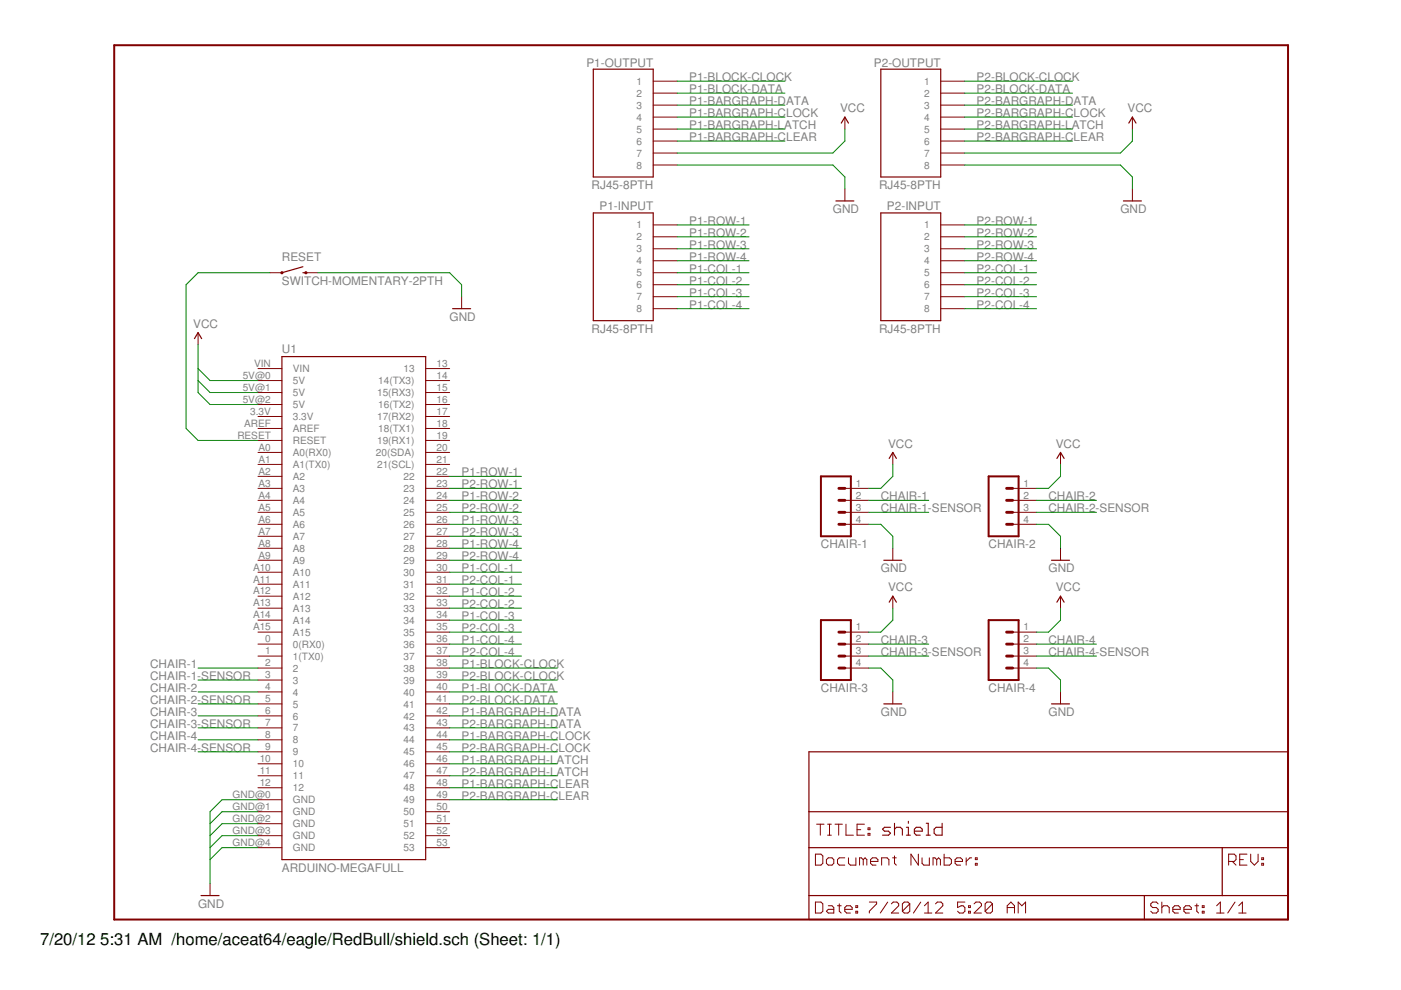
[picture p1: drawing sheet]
<svg xmlns="http://www.w3.org/2000/svg" width="297mm" height="210mm" viewBox="0 0 297 210" stroke-linecap="round" stroke-linejoin="round" font-family="sans-serif">
<g fill="#800000" stroke="#800000" stroke-width=".42">
<path d="M24.2 9.6h248.9z"/>
<path d="M273.1 9.6v185.4z"/>
<path d="M24.2 9.6v185.4z"/>
<path d="M24.2 195h248.9z"/>
<path d="M174.1 101h6.3z"/>
<path d="M174.1 101v12.7z"/>
<path d="M180.4 101v12.7z"/>
<path d="M174.1 113.7h6.3z"/>
<path d="M209.6 101h6.4z"/>
<path d="M209.6 101v12.7z"/>
<path d="M216 101v12.7z"/>
<path d="M209.6 113.7h6.4z"/>
<path d="M174.1 131.5h6.3z"/>
<path d="M174.1 131.5v12.7z"/>
<path d="M180.4 131.5v12.7z"/>
<path d="M174.1 144.2h6.3z"/>
<path d="M209.6 131.5h6.4z"/>
<path d="M209.6 131.5v12.7z"/>
<path d="M216 131.5v12.7z"/>
<path d="M209.6 144.2h6.4z"/>
</g>
<g fill="#800000" stroke="#800000" stroke-width=".25">
<path d="M171.5 195h71.1z"/>
<path d="M259.1 179.7h14z"/>
<path d="M171.5 189.9v5.1z"/>
<path d="M171.5 189.9h71.1z"/>
<path d="M171.5 179.7v10.2z"/>
<path d="M273.1 179.7v10.2z"/>
<path d="M242.6 189.9v5.1z"/>
<path d="M242.6 189.9h16.5z"/>
<path d="M242.6 195h30.5z"/>
<path d="M259.1 179.7v10.2z"/>
<path d="M171.5 179.7h87.6z"/>
<path d="M259.1 189.9h14z"/>
<path d="M273.1 189.9v5.1z"/>
<path d="M171.5 172.1v7.6z"/>
<path d="M171.5 159.4h101.6z"/>
<path d="M273.1 159.4v12.7z"/>
<path d="M171.5 172.1h101.6z"/>
<path d="M171.5 159.4v12.7z"/>
<path d="M273.1 172.1v7.6z"/>
<path d="M59.8 182.3h30.5z"/>
<path d="M90.3 75.6v106.7z"/>
<path d="M59.8 75.6h30.5z"/>
<path d="M59.8 75.6v106.7z"/>
<path d="M42.6 189.9h3.8z"/>
<path d="M42 70.5l.8 1.3z"/>
<path d="M42 70.5l-.8 1.3z"/>
<path d="M125.8 37.5h12.7z"/>
<path d="M125.8 14.7v22.8z"/>
<path d="M125.8 14.7h12.7z"/>
<path d="M138.5 14.7v22.8z"/>
<path d="M125.8 68h12.7z"/>
<path d="M125.8 45.1v22.9z"/>
<path d="M125.8 45.1h12.7z"/>
<path d="M138.5 45.1v22.9z"/>
<path d="M179.1 24.8l.8 1.3z"/>
<path d="M179.1 24.8l-.7 1.3z"/>
<path d="M177.2 42.6h3.8z"/>
<path d="M186.8 37.5h12.7z"/>
<path d="M186.8 14.7v22.8z"/>
<path d="M186.8 14.7h12.7z"/>
<path d="M199.5 14.7v22.8z"/>
<path d="M186.8 68h12.7z"/>
<path d="M186.8 45.1v22.9z"/>
<path d="M186.8 45.1h12.7z"/>
<path d="M199.5 45.1v22.9z"/>
<path d="M240.1 24.8l.8 1.3z"/>
<path d="M240.1 24.8l-.8 1.3z"/>
<path d="M238.2 42.6h3.8z"/>
<path d="M187.4 118.8h3.8z"/>
<path d="M189.3 95.9l.8 1.3z"/>
<path d="M189.3 95.9l-.8 1.3z"/>
<path d="M222.9 118.8h3.9z"/>
<path d="M224.8 95.9l.8 1.3z"/>
<path d="M224.8 95.9l-.7 1.3z"/>
<path d="M187.4 149.2h3.8z"/>
<path d="M189.3 126.4l.8 1.3z"/>
<path d="M189.3 126.4l-.8 1.3z"/>
<path d="M222.9 149.2h3.9z"/>
<path d="M224.8 126.4l.8 1.3z"/>
<path d="M224.8 126.4l-.7 1.3z"/>
<path d="M64.2 57.8h.7z"/>
<path d="M59.8 57.8l4.4-1.2z"/>
<path d="M96 65.4h3.8z"/>
</g>
<g fill="#800000" stroke="#800000" stroke-width=".21">
<path d="M172.9 191.3v2.3z"/>
<path d="M172.9 193.6h1.2z"/>
<path d="M174.1 193.6l.4-.4z"/>
<path d="M174.5 191.6v1.6z"/>
<path d="M174.1 191.3l.4 .3z"/>
<path d="M172.9 191.3h1.2z"/>
<path d="M175.6 192h.8z"/>
<path d="M176.4 192l.4 .4z"/>
<path d="M176.8 192.4v1.2z"/>
<path d="M175.6 193.6h1.2z"/>
<path d="M175.2 193.2l.4 .4z"/>
<path d="M175.2 193.2l.4-.4z"/>
<path d="M175.6 192.8h1.2z"/>
<path d="M177.9 191.6v1.6z"/>
<path d="M177.9 193.2l.4 .4z"/>
<path d="M177.6 192h.7z"/>
<path d="M179.5 193.6h.8z"/>
<path d="M179.1 193.2l.4 .4z"/>
<path d="M179.1 192.4v.8z"/>
<path d="M179.1 192.4l.4-.4z"/>
<path d="M179.5 192h.8z"/>
<path d="M180.3 192l.4 .4z"/>
<path d="M180.7 192.4v.4z"/>
<path d="M179.1 192.8h1.6z"/>
<path d="M181.5 192h.3z"/>
<path d="M181.8 192v.4z"/>
<path d="M181.5 192.4h.3z"/>
<path d="M181.5 192v.4z"/>
<path d="M181.5 193.2h.3z"/>
<path d="M181.8 193.2v.4z"/>
<path d="M181.5 193.6h.3z"/>
<path d="M181.5 193.2v.4z"/>
<path d="M184.3 191.3h1.6z"/>
<path d="M185.9 191.3v.3z"/>
<path d="M185.9 191.6l-1.6 1.6z"/>
<path d="M184.3 193.2v.4z"/>
<path d="M188.2 191.3l-1.6 2.3z"/>
<path d="M189 193.6h1.5z"/>
<path d="M189 193.6l1.5-1.6z"/>
<path d="M190.5 191.6v.4z"/>
<path d="M190.2 191.3l.3 .3z"/>
<path d="M189.4 191.3h.8z"/>
<path d="M189.4 191.3l-.4 .3z"/>
<path d="M191.3 191.6v1.6z"/>
<path d="M191.3 191.6l.4-.3z"/>
<path d="M191.7 191.3h.8z"/>
<path d="M192.5 191.3l.4 .3z"/>
<path d="M192.9 191.6v1.6z"/>
<path d="M192.5 193.6l.4-.4z"/>
<path d="M191.7 193.6h.8z"/>
<path d="M191.3 193.2l.4 .4z"/>
<path d="M191.3 193.2l1.6-1.6z"/>
<path d="M195.2 191.3l-1.5 2.3z"/>
<path d="M196 192l.8-.7z"/>
<path d="M196.8 191.3v2.3z"/>
<path d="M196 193.6h1.6z"/>
<path d="M198.3 193.6h1.6z"/>
<path d="M198.3 193.6l1.6-1.6z"/>
<path d="M199.9 191.6v.4z"/>
<path d="M199.5 191.3l.4 .3z"/>
<path d="M198.7 191.3h.8z"/>
<path d="M198.7 191.3l-.4 .3z"/>
<path d="M203 191.3h1.6z"/>
<path d="M203 191.3v1.1z"/>
<path d="M203 192.4l.8-.4z"/>
<path d="M203.8 192h.4z"/>
<path d="M204.2 192l.4 .4z"/>
<path d="M204.6 192.4v.8z"/>
<path d="M204.6 193.2l-.4 .4z"/>
<path d="M203.4 193.6h.8z"/>
<path d="M203 193.2l.4 .4z"/>
<path d="M205.4 192h.3z"/>
<path d="M205.7 192v.4z"/>
<path d="M205.4 192.4h.3z"/>
<path d="M205.4 192v.4z"/>
<path d="M205.4 193.2h.3z"/>
<path d="M205.7 193.2v.4z"/>
<path d="M205.4 193.6h.3z"/>
<path d="M205.4 193.2v.4z"/>
<path d="M206.5 193.6h1.6z"/>
<path d="M206.5 193.6l1.6-1.6z"/>
<path d="M208.1 191.6v.4z"/>
<path d="M207.7 191.3l.4 .3z"/>
<path d="M206.9 191.3h.8z"/>
<path d="M206.5 191.6l.4-.3z"/>
<path d="M208.9 191.6v1.6z"/>
<path d="M208.9 191.6l.4-.3z"/>
<path d="M209.3 191.3h.7z"/>
<path d="M210 191.3l.4 .3z"/>
<path d="M210.4 191.6v1.6z"/>
<path d="M210.4 193.2l-.4 .4z"/>
<path d="M209.3 193.6h.7z"/>
<path d="M208.9 193.2l.4 .4z"/>
<path d="M210.4 191.6l-1.5 1.6z"/>
<path d="M213.5 192v1.6z"/>
<path d="M213.5 192l.8-.7z"/>
<path d="M214.3 191.3l.8 .7z"/>
<path d="M215.1 192v1.6z"/>
<path d="M213.5 192.4h1.6z"/>
<path d="M215.9 191.3v2.3z"/>
<path d="M215.9 191.3l.8 .7z"/>
<path d="M216.7 192l.7-.7z"/>
<path d="M217.4 191.3v2.3z"/>
<path d="M245.2 191.3l.4 .3z"/>
<path d="M244.4 191.3h.8z"/>
<path d="M244 191.6l.4-.3z"/>
<path d="M244 191.6v.4z"/>
<path d="M244 192l.4 .4z"/>
<path d="M244.4 192.4h.8z"/>
<path d="M245.2 192.4l.4 .4z"/>
<path d="M245.6 192.8v.4z"/>
<path d="M245.6 193.2l-.4 .4z"/>
<path d="M244.4 193.6h.8z"/>
<path d="M244 193.2l.4 .4z"/>
<path d="M246.3 191.3v2.3z"/>
<path d="M246.3 192.4l.4-.4z"/>
<path d="M246.7 192h.8z"/>
<path d="M247.5 192l.4 .4z"/>
<path d="M247.9 192.4v1.2z"/>
<path d="M249.1 193.6h.7z"/>
<path d="M248.7 193.2l.4 .4z"/>
<path d="M248.7 192.4v.8z"/>
<path d="M248.7 192.4l.4-.4z"/>
<path d="M249.1 192h.7z"/>
<path d="M249.8 192l.4 .4z"/>
<path d="M250.2 192.4v.4z"/>
<path d="M248.7 192.8h1.5z"/>
<path d="M251.4 193.6h.8z"/>
<path d="M251 193.2l.4 .4z"/>
<path d="M251 192.4v.8z"/>
<path d="M251 192.4l.4-.4z"/>
<path d="M251.4 192h.8z"/>
<path d="M252.2 192l.4 .4z"/>
<path d="M252.6 192.4v.4z"/>
<path d="M251 192.8h1.6z"/>
<path d="M253.7 191.6v1.6z"/>
<path d="M253.7 193.2l.4 .4z"/>
<path d="M253.3 192h.8z"/>
<path d="M254.9 192h.4z"/>
<path d="M255.3 192v.4z"/>
<path d="M254.9 192.4h.4z"/>
<path d="M254.9 192v.4z"/>
<path d="M254.9 193.2h.4z"/>
<path d="M255.3 193.2v.4z"/>
<path d="M254.9 193.6h.4z"/>
<path d="M254.9 193.2v.4z"/>
<path d="M258 192l.7-.7z"/>
<path d="M258.7 191.3v2.3z"/>
<path d="M258 193.6h1.5z"/>
<path d="M261.8 191.3l-1.5 2.3z"/>
<path d="M262.6 192l.8-.7z"/>
<path d="M263.4 191.3v2.3z"/>
<path d="M262.6 193.6h1.6z"/>
<path d="M260.5 181.1v2.3z"/>
<path d="M260.5 181.1h1.2z"/>
<path d="M261.7 181.1l.4 .4z"/>
<path d="M262.1 181.5v.8z"/>
<path d="M261.7 182.6l.4-.3z"/>
<path d="M260.5 182.6h1.2z"/>
<path d="M261.3 182.6l.8 .8z"/>
<path d="M262.8 181.1h1.6z"/>
<path d="M262.8 181.1v2.3z"/>
<path d="M262.8 183.4h1.6z"/>
<path d="M262.8 182.3h.8z"/>
<path d="M265.2 181.1v1.5z"/>
<path d="M265.2 182.6l.8 .8z"/>
<path d="M266 183.4l.7-.8z"/>
<path d="M266.7 181.1v1.5z"/>
<path d="M267.5 181.9h.4z"/>
<path d="M267.9 181.9v.4z"/>
<path d="M267.5 182.3h.4z"/>
<path d="M267.5 181.9v.4z"/>
<path d="M267.5 183h.4z"/>
<path d="M267.9 183v.4z"/>
<path d="M267.5 183.4h.4z"/>
<path d="M267.5 183v.4z"/>
<path d="M173.9 174.7v2.4z"/>
<path d="M173.1 174.7h1.6z"/>
<path d="M175.5 177.1h.8z"/>
<path d="M175.9 174.7v2.4z"/>
<path d="M175.5 174.7h.8z"/>
<path d="M177.8 174.7v2.4z"/>
<path d="M177 174.7h1.6z"/>
<path d="M179.4 174.7v2.4z"/>
<path d="M179.4 177.1h1.5z"/>
<path d="M181.7 174.7h1.6z"/>
<path d="M181.7 174.7v2.4z"/>
<path d="M181.7 177.1h1.6z"/>
<path d="M181.7 175.9h.8z"/>
<path d="M184 175.5h.4z"/>
<path d="M184.4 175.5v.4z"/>
<path d="M184 175.9h.4z"/>
<path d="M184 175.5v.4z"/>
<path d="M184 176.7h.4z"/>
<path d="M184.4 176.7v.4z"/>
<path d="M184 177.1h.4z"/>
<path d="M184 176.7v.4z"/>
<path d="M172.9 181.1v2.3z"/>
<path d="M172.9 183.4h1.2z"/>
<path d="M174.1 183.4l.4-.4z"/>
<path d="M174.5 181.5v1.5z"/>
<path d="M174.1 181.1l.4 .4z"/>
<path d="M172.9 181.1h1.2z"/>
<path d="M175.6 183.4h.8z"/>
<path d="M176.4 183.4l.4-.4z"/>
<path d="M176.8 182.3v.7z"/>
<path d="M176.4 181.9l.4 .4z"/>
<path d="M175.6 181.9h.8z"/>
<path d="M175.2 182.3l.4-.4z"/>
<path d="M175.2 182.3v.7z"/>
<path d="M175.2 183l.4 .4z"/>
<path d="M177.9 181.9h1.2z"/>
<path d="M177.9 181.9l-.3 .4z"/>
<path d="M177.6 182.3v.7z"/>
<path d="M177.6 183l.3 .4z"/>
<path d="M177.9 183.4h1.2z"/>
<path d="M179.9 181.9v1.1z"/>
<path d="M179.9 183l.4 .4z"/>
<path d="M180.3 183.4h1.2z"/>
<path d="M181.5 181.9v1.5z"/>
<path d="M182.2 181.9v1.5z"/>
<path d="M182.2 181.9h.4z"/>
<path d="M182.6 181.9l.4 .4z"/>
<path d="M183 182.3v1.1z"/>
<path d="M183 182.3l.4-.4z"/>
<path d="M183.4 181.9l.4 .4z"/>
<path d="M183.8 182.3v1.1z"/>
<path d="M185 183.4h.7z"/>
<path d="M184.6 183l.4 .4z"/>
<path d="M184.6 182.3v.7z"/>
<path d="M184.6 182.3l.4-.4z"/>
<path d="M185 181.9h.7z"/>
<path d="M185.7 181.9l.4 .4z"/>
<path d="M186.1 182.3v.3z"/>
<path d="M184.6 182.6h1.5z"/>
<path d="M186.9 181.9v1.5z"/>
<path d="M186.9 181.9h1.2z"/>
<path d="M188.1 181.9l.4 .4z"/>
<path d="M188.5 182.3v1.1z"/>
<path d="M189.7 181.5v1.5z"/>
<path d="M189.7 183l.3 .4z"/>
<path d="M189.2 181.9h.8z"/>
<path d="M193.1 181.1v2.3z"/>
<path d="M193.1 181.1l1.6 2.3z"/>
<path d="M194.7 181.1v2.3z"/>
<path d="M195.5 181.9v1.1z"/>
<path d="M195.5 183l.4 .4z"/>
<path d="M195.9 183.4h1.1z"/>
<path d="M197 181.9v1.5z"/>
<path d="M197.8 181.9v1.5z"/>
<path d="M197.8 181.9h.4z"/>
<path d="M198.2 181.9l.4 .4z"/>
<path d="M198.6 182.3v1.1z"/>
<path d="M198.6 182.3l.4-.4z"/>
<path d="M199 181.9l.4 .4z"/>
<path d="M199.4 182.3v1.1z"/>
<path d="M200.2 181.1v2.3z"/>
<path d="M200.2 183.4h1.1z"/>
<path d="M201.7 183l-.4 .4z"/>
<path d="M201.7 182.3v.7z"/>
<path d="M201.3 181.9l.4 .4z"/>
<path d="M200.2 181.9h1.1z"/>
<path d="M202.9 183.4h.8z"/>
<path d="M202.5 183l.4 .4z"/>
<path d="M202.5 182.3v.7z"/>
<path d="M202.5 182.3l.4-.4z"/>
<path d="M202.9 181.9h.8z"/>
<path d="M203.7 181.9l.4 .4z"/>
<path d="M204.1 182.3v.3z"/>
<path d="M202.5 182.6h1.6z"/>
<path d="M204.8 181.9v1.5z"/>
<path d="M204.8 182.6l.8-.7z"/>
<path d="M205.6 181.9h.4z"/>
<path d="M206.8 181.9h.4z"/>
<path d="M207.2 181.9v.4z"/>
<path d="M206.8 182.3h.4z"/>
<path d="M206.8 181.9v.4z"/>
<path d="M206.8 183h.4z"/>
<path d="M207.2 183v.4z"/>
<path d="M206.8 183.4h.4z"/>
<path d="M206.8 183v.4z"/>
<path d="M54.7 80.7h5.1z"/>
<path d="M54.7 93.4h5.1z"/>
<path d="M54.7 83.2h5.1z"/>
<path d="M54.7 95.9h5.1z"/>
<path d="M54.7 98.5h5.1z"/>
<path d="M54.7 101h5.1z"/>
<path d="M54.7 103.5h5.1z"/>
<path d="M54.7 106.1h5.1z"/>
<path d="M54.7 108.6h5.1z"/>
<path d="M54.7 111.2h5.1z"/>
<path d="M54.7 113.7h5.1z"/>
<path d="M54.7 116.2h5.1z"/>
<path d="M54.7 118.8h5.1z"/>
<path d="M54.7 121.3h5.1z"/>
<path d="M54.7 123.9h5.1z"/>
<path d="M54.7 126.4h5.1z"/>
<path d="M54.7 128.9h5.1z"/>
<path d="M54.7 131.5h5.1z"/>
<path d="M54.7 134h5.1z"/>
<path d="M54.7 139.1h5.1z"/>
<path d="M54.7 141.6h5.1z"/>
<path d="M54.7 144.2h5.1z"/>
<path d="M54.7 146.7h5.1z"/>
<path d="M54.7 149.2h5.1z"/>
<path d="M54.7 151.8h5.1z"/>
<path d="M54.7 154.3h5.1z"/>
<path d="M54.7 156.9h5.1z"/>
<path d="M54.7 159.4h5.1z"/>
<path d="M54.7 161.9h5.1z"/>
<path d="M54.7 179.7h5.1z"/>
<path d="M90.3 85.8h5z"/>
<path d="M90.3 88.3h5z"/>
<path d="M90.3 90.8h5z"/>
<path d="M90.3 101h5z"/>
<path d="M90.3 103.5h5z"/>
<path d="M90.3 106.1h5z"/>
<path d="M90.3 108.6h5z"/>
<path d="M90.3 111.2h5z"/>
<path d="M90.3 113.7h5z"/>
<path d="M90.3 116.2h5z"/>
<path d="M90.3 118.8h5z"/>
<path d="M90.3 121.3h5z"/>
<path d="M90.3 123.9h5z"/>
<path d="M90.3 126.4h5z"/>
<path d="M90.3 128.9h5z"/>
<path d="M90.3 131.5h5z"/>
<path d="M90.3 134h5z"/>
<path d="M90.3 136.6h5z"/>
<path d="M90.3 139.1h5z"/>
<path d="M90.3 141.6h5z"/>
<path d="M90.3 146.7h5z"/>
<path d="M90.3 144.2h5z"/>
<path d="M90.3 149.2h5z"/>
<path d="M90.3 151.8h5z"/>
<path d="M90.3 154.3h5z"/>
<path d="M90.3 156.9h5z"/>
<path d="M90.3 159.4h5z"/>
<path d="M90.3 161.9h5z"/>
<path d="M90.3 164.5h5z"/>
<path d="M90.3 167h5z"/>
<path d="M54.7 164.5h5.1z"/>
<path d="M54.7 167h5.1z"/>
<path d="M90.3 78.1h5z"/>
<path d="M90.3 83.2h5z"/>
<path d="M90.3 80.7h5z"/>
<path d="M54.7 169.6h5.1z"/>
<path d="M54.7 172.1h5.1z"/>
<path d="M54.7 174.6h5.1z"/>
<path d="M54.7 177.2h5.1z"/>
<path d="M90.3 179.7h5z"/>
<path d="M90.3 177.2h5z"/>
<path d="M90.3 174.6h5z"/>
<path d="M90.3 172.1h5z"/>
<path d="M90.3 169.6h5z"/>
<path d="M54.7 85.8h5.1z"/>
<path d="M54.7 88.3h5.1z"/>
<path d="M54.7 90.8h5.1z"/>
<path d="M90.3 98.5h5z"/>
<path d="M90.3 95.9h5z"/>
<path d="M90.3 93.4h5z"/>
<path d="M54.7 78.1h5.1z"/>
<path d="M54.7 136.6h5.1z"/>
<path d="M44.5 187.3v2.6z"/>
<path d="M42 70.5v2.6z"/>
<path d="M138.5 17.2h5.1z"/>
<path d="M138.5 19.7h5.1z"/>
<path d="M138.5 22.3h5.1z"/>
<path d="M138.5 24.8h5.1z"/>
<path d="M138.5 35h5.1z"/>
<path d="M138.5 32.4h5.1z"/>
<path d="M138.5 29.9h5.1z"/>
<path d="M138.5 27.4h5.1z"/>
<path d="M138.5 47.7h5.1z"/>
<path d="M138.5 50.2h5.1z"/>
<path d="M138.5 52.7h5.1z"/>
<path d="M138.5 55.3h5.1z"/>
<path d="M138.5 65.4h5.1z"/>
<path d="M138.5 62.9h5.1z"/>
<path d="M138.5 60.4h5.1z"/>
<path d="M138.5 57.8h5.1z"/>
<path d="M179.1 24.8v2.6z"/>
<path d="M179.1 40.1v2.5z"/>
<path d="M199.5 17.2h5z"/>
<path d="M199.5 19.7h5z"/>
<path d="M199.5 22.3h5z"/>
<path d="M199.5 24.8h5z"/>
<path d="M199.5 35h5z"/>
<path d="M199.5 32.4h5z"/>
<path d="M199.5 29.9h5z"/>
<path d="M199.5 27.4h5z"/>
<path d="M199.5 47.7h5z"/>
<path d="M199.5 50.2h5z"/>
<path d="M199.5 52.7h5z"/>
<path d="M199.5 55.3h5z"/>
<path d="M199.5 65.4h5z"/>
<path d="M199.5 62.9h5z"/>
<path d="M199.5 60.4h5z"/>
<path d="M199.5 57.8h5z"/>
<path d="M240.1 24.8v2.6z"/>
<path d="M240.1 40.1v2.5z"/>
<path d="M179.1 103.5h5.1z"/>
<path d="M179.1 106.1h5.1z"/>
<path d="M179.1 108.6h5.1z"/>
<path d="M179.1 111.2h5.1z"/>
<path d="M189.3 116.2v2.6z"/>
<path d="M189.3 95.9v2.6z"/>
<path d="M214.7 103.5h5.1z"/>
<path d="M214.7 106.1h5.1z"/>
<path d="M214.7 108.6h5.1z"/>
<path d="M214.7 111.2h5.1z"/>
<path d="M224.8 116.2v2.6z"/>
<path d="M224.8 95.9v2.6z"/>
<path d="M179.1 134h5.1z"/>
<path d="M179.1 136.6h5.1z"/>
<path d="M179.1 139.1h5.1z"/>
<path d="M179.1 141.6h5.1z"/>
<path d="M189.3 146.7v2.5z"/>
<path d="M189.3 126.4v2.5z"/>
<path d="M214.7 134h5.1z"/>
<path d="M214.7 136.6h5.1z"/>
<path d="M214.7 139.1h5.1z"/>
<path d="M214.7 141.6h5.1z"/>
<path d="M224.8 146.7v2.5z"/>
<path d="M224.8 126.4v2.5z"/>
<path d="M57.2 57.8h2.6z"/>
<path d="M64.9 57.8h2.5z"/>
<path d="M97.9 62.9v2.5z"/>
</g>
<g fill="#800000" stroke="#800000" stroke-width=".23">
<path d="M187.1 177.1h1.3z"/>
<path d="M188.4 177.1l.4-.4z"/>
<path d="M188.4 176.2l.4 .5z"/>
<path d="M187.5 176.2h.9z"/>
<path d="M187.1 175.8l.4 .4z"/>
<path d="M187.1 175.8l.4-.4z"/>
<path d="M187.5 175.4h1.3z"/>
<path d="M189.7 174.6v2.5z"/>
<path d="M189.7 175.8l.4-.4z"/>
<path d="M190.1 175.4h.8z"/>
<path d="M190.9 175.4l.4 .4z"/>
<path d="M191.3 175.8v1.3z"/>
<path d="M192.2 175.4h.4z"/>
<path d="M192.6 175.4v1.7z"/>
<path d="M192.2 177.1h.8z"/>
<path d="M192.6 174.1v.5z"/>
<path d="M194.3 177.1h.8z"/>
<path d="M193.9 176.7l.4 .4z"/>
<path d="M193.9 175.8v.9z"/>
<path d="M193.9 175.8l.4-.4z"/>
<path d="M194.3 175.4h.8z"/>
<path d="M195.1 175.4l.4 .4z"/>
<path d="M195.5 175.8v.4z"/>
<path d="M193.9 176.2h1.6z"/>
<path d="M196.4 174.6h.4z"/>
<path d="M196.8 174.6v2.5z"/>
<path d="M196.4 177.1h.8z"/>
<path d="M199.7 174.6v2.5z"/>
<path d="M198.5 177.1h1.2z"/>
<path d="M198.1 176.7l.4 .4z"/>
<path d="M198.1 175.8v.9z"/>
<path d="M198.1 175.8l.4-.4z"/>
<path d="M198.5 175.4h1.2z"/>
</g>
<g fill="#800000" stroke="#800000" stroke-width=".61">
<path d="M177.9 108.6h1.2z"/>
<path d="M177.9 106.1h1.2z"/>
<path d="M177.9 103.5h1.2z"/>
<path d="M177.9 111.2h1.2z"/>
<path d="M213.4 108.6h1.3z"/>
<path d="M213.4 106.1h1.3z"/>
<path d="M213.4 103.5h1.3z"/>
<path d="M213.4 111.2h1.3z"/>
<path d="M177.9 139.1h1.2z"/>
<path d="M177.9 136.6h1.2z"/>
<path d="M177.9 134h1.2z"/>
<path d="M177.9 141.6h1.2z"/>
<path d="M213.4 139.1h1.3z"/>
<path d="M213.4 136.6h1.3z"/>
<path d="M213.4 134h1.3z"/>
<path d="M213.4 141.6h1.3z"/>
</g>
<g fill="none" stroke="#800000" stroke-width=".42">
<circle cx="59.8" cy="57.8" r=".13"/>
<circle cx="64.9" cy="57.8" r=".13"/>
</g>
<g fill="#008000" stroke="#008000" stroke-width=".21">
<path d="M47.1 169.6h7.6z"/>
<path d="M47.1 169.6l-2.6 2.5z"/>
<path d="M44.5 172.1v2.5z"/>
<path d="M44.5 174.6v2.6z"/>
<path d="M44.5 177.2v2.5z"/>
<path d="M44.5 179.7v2.6z"/>
<path d="M44.5 182.3v5z"/>
<path d="M47.1 172.1h7.6z"/>
<path d="M44.5 174.6l2.6-2.5z"/>
<path d="M47.1 174.6h7.6z"/>
<path d="M47.1 174.6l-2.6 2.6z"/>
<path d="M47.1 177.2h7.6z"/>
<path d="M47.1 177.2l-2.6 2.5z"/>
<path d="M47.1 179.7h7.6z"/>
<path d="M44.5 182.3l2.6-2.6z"/>
<path d="M143.6 35h33z"/>
<path d="M176.6 35l2.5 2.5z"/>
<path d="M179.1 37.5v2.6z"/>
<path d="M204.5 35h33z"/>
<path d="M237.5 35l2.6 2.5z"/>
<path d="M240.1 37.5v2.6z"/>
<path d="M184.2 111.2h2.6z"/>
<path d="M186.8 111.2l2.5 2.5z"/>
<path d="M189.3 113.7v2.5z"/>
<path d="M184.2 141.6h2.6z"/>
<path d="M186.8 141.6l2.5 2.6z"/>
<path d="M189.3 144.2v2.5z"/>
<path d="M219.8 141.6h2.5z"/>
<path d="M222.3 141.6l2.5 2.6z"/>
<path d="M224.8 144.2v2.5z"/>
<path d="M219.8 111.2h2.5z"/>
<path d="M222.3 111.2l2.5 2.5z"/>
<path d="M224.8 113.7v2.5z"/>
<path d="M67.4 57.8h27.9z"/>
<path d="M95.3 57.8l2.6 2.6z"/>
<path d="M97.9 60.4v2.5z"/>
<path d="M44.5 80.7h10.2z"/>
<path d="M42 78.1l2.5 2.6z"/>
<path d="M42 73.1v5z"/>
<path d="M44.5 83.2h10.2z"/>
<path d="M42 80.7l2.5 2.5z"/>
<path d="M42 78.1v2.6z"/>
<path d="M44.5 85.8h10.2z"/>
<path d="M42 83.2l2.5 2.6z"/>
<path d="M42 80.7v2.5z"/>
<path d="M143.6 32.4h33z"/>
<path d="M176.6 32.4l2.5-2.5z"/>
<path d="M179.1 27.4v2.5z"/>
<path d="M240.1 27.4v2.5z"/>
<path d="M240.1 29.9l-2.6 2.5z"/>
<path d="M204.5 32.4h33z"/>
<path d="M184.2 103.5h2.6z"/>
<path d="M186.8 103.5l2.5-2.5z"/>
<path d="M189.3 98.5v2.5z"/>
<path d="M219.8 103.5h2.5z"/>
<path d="M222.3 103.5l2.5-2.5z"/>
<path d="M224.8 98.5v2.5z"/>
<path d="M184.2 134h2.6z"/>
<path d="M186.8 134l2.5-2.5z"/>
<path d="M189.3 128.9v2.6z"/>
<path d="M219.8 134h2.5z"/>
<path d="M222.3 134l2.5-2.5z"/>
<path d="M224.8 128.9v2.6z"/>
<path d="M143.6 17.2h22.8z"/>
<path d="M95.3 141.6h22.9z"/>
<path d="M143.6 19.7h22.8z"/>
<path d="M95.3 146.7h22.9z"/>
<path d="M143.6 22.3h22.8z"/>
<path d="M95.3 151.8h22.9z"/>
<path d="M143.6 24.8h22.8z"/>
<path d="M95.3 156.9h22.9z"/>
<path d="M143.6 27.4h22.8z"/>
<path d="M95.3 161.9h22.9z"/>
<path d="M143.6 29.9h22.8z"/>
<path d="M95.3 167h22.9z"/>
<path d="M143.6 47.7h15.2z"/>
<path d="M95.3 101h15.3z"/>
<path d="M143.6 50.2h15.2z"/>
<path d="M95.3 106.1h15.3z"/>
<path d="M143.6 52.7h15.2z"/>
<path d="M95.3 111.2h15.3z"/>
<path d="M143.6 55.3h15.2z"/>
<path d="M95.3 116.2h15.3z"/>
<path d="M143.6 57.8h15.2z"/>
<path d="M95.3 121.3h15.3z"/>
<path d="M143.6 60.4h15.2z"/>
<path d="M95.3 126.4h15.3z"/>
<path d="M143.6 62.9h15.2z"/>
<path d="M95.3 131.5h15.3z"/>
<path d="M143.6 65.4h15.2z"/>
<path d="M95.3 136.6h15.3z"/>
<path d="M204.5 17.2h22.9z"/>
<path d="M95.3 144.2h22.9z"/>
<path d="M204.5 19.7h22.9z"/>
<path d="M95.3 149.2h22.9z"/>
<path d="M204.5 22.3h22.9z"/>
<path d="M95.3 154.3h22.9z"/>
<path d="M204.5 24.8h22.9z"/>
<path d="M95.3 159.4h22.9z"/>
<path d="M204.5 27.4h22.9z"/>
<path d="M95.3 164.5h22.9z"/>
<path d="M204.5 29.9h22.9z"/>
<path d="M95.3 169.6h22.9z"/>
<path d="M204.5 47.7h15.3z"/>
<path d="M95.3 103.5h15.3z"/>
<path d="M204.5 50.2h15.3z"/>
<path d="M95.3 108.6h15.3z"/>
<path d="M204.5 52.7h15.3z"/>
<path d="M95.3 113.7h15.3z"/>
<path d="M204.5 55.3h15.3z"/>
<path d="M95.3 118.8h15.3z"/>
<path d="M204.5 57.8h15.3z"/>
<path d="M95.3 123.9h15.3z"/>
<path d="M204.5 60.4h15.3z"/>
<path d="M95.3 128.9h15.3z"/>
<path d="M204.5 62.9h15.3z"/>
<path d="M95.3 134h15.3z"/>
<path d="M204.5 65.4h15.3z"/>
<path d="M95.3 139.1h15.3z"/>
<path d="M184.2 106.1h12.7z"/>
<path d="M42 141.6h12.7z"/>
<path d="M219.8 106.1h12.7z"/>
<path d="M42 146.7h12.7z"/>
<path d="M184.2 136.6h12.7z"/>
<path d="M42 151.8h12.7z"/>
<path d="M219.8 136.6h12.7z"/>
<path d="M42 156.9h12.7z"/>
<path d="M184.2 108.6h12.7z"/>
<path d="M42 144.2h12.7z"/>
<path d="M219.8 108.6h12.7z"/>
<path d="M42 149.2h12.7z"/>
<path d="M184.2 139.1h12.7z"/>
<path d="M42 154.3h12.7z"/>
<path d="M219.8 139.1h12.7z"/>
<path d="M42 159.4h12.7z"/>
<path d="M42 57.8h15.2z"/>
<path d="M42 57.8l-2.5 2.6z"/>
<path d="M39.5 60.4v30.4z"/>
<path d="M39.5 90.8l2.5 2.6z"/>
<path d="M42 93.4h12.7z"/>
</g>
<g font-size="3.5">
<text x="8.5" y="200.4">7/20/12</text>
<text x="21.3" y="200.4">5:31 AM /home/aceat64/eagle/RedBull/shield.sch (Sheet: 1/1)</text>
</g>
<g font-size="2.5" fill="#808080">
<text x="124.3" y="14.2">P1-OUTPUT</text>
<text x="146.1" y="17.2">P1-BLOCK-CLOCK</text>
<text x="185.3" y="14.2">P2-OUTPUT</text>
<text x="207.1" y="17.2">P2-BLOCK-CLOCK</text>
<text x="146.1" y="19.7">P1-BLOCK-DATA</text>
<text x="146.1" y="22.3">P1-BARGRAPH-DATA</text>
<text x="178.1" y="23.8">VCC</text>
<text x="207.1" y="19.7">P2-BLOCK-DATA</text>
<text x="207.1" y="22.3">P2-BARGRAPH-DATA</text>
<text x="239.1" y="23.8">VCC</text>
<text x="146.1" y="24.8">P1-BARGRAPH-CLOCK</text>
<text x="146.1" y="27.4">P1-BARGRAPH-LATCH</text>
<text x="146.1" y="29.9">P1-BARGRAPH-CLEAR</text>
<text x="207.1" y="24.8">P2-BARGRAPH-CLOCK</text>
<text x="207.1" y="27.4">P2-BARGRAPH-LATCH</text>
<text x="207.1" y="29.9">P2-BARGRAPH-CLEAR</text>
<text x="125.4" y="40.1">RJ45-8PTH</text>
<text x="186.4" y="40.1">RJ45-8PTH</text>
<text x="127.1" y="44.6">P1-INPUT</text>
<text x="146.1" y="47.7">P1-ROW-1</text>
<text x="176.6" y="45.1">GND</text>
<text x="188.1" y="44.6">P2-INPUT</text>
<text x="207.1" y="47.7">P2-ROW-1</text>
<text x="237.5" y="45.1">GND</text>
<text x="146.1" y="50.2">P1-ROW-2</text>
<text x="146.1" y="52.8">P1-ROW-3</text>
<text x="207.1" y="50.2">P2-ROW-2</text>
<text x="207.1" y="52.8">P2-ROW-3</text>
<text x="59.8" y="55.3">RESET</text>
<text x="146.1" y="55.3">P1-ROW-4</text>
<text x="146.1" y="57.8">P1-COL-1</text>
<text x="207.1" y="55.3">P2-ROW-4</text>
<text x="207.1" y="57.8">P2-COL-1</text>
<text x="59.8" y="60.4">SWITCH-MOMENTARY-2PTH</text>
<text x="146.1" y="60.4">P1-COL-2</text>
<text x="146.1" y="62.9">P1-COL-3</text>
<text x="146.1" y="65.5">P1-COL-4</text>
<text x="207.1" y="60.4">P2-COL-2</text>
<text x="207.1" y="62.9">P2-COL-3</text>
<text x="207.1" y="65.5">P2-COL-4</text>
<text x="41" y="69.5">VCC</text>
<text x="95.3" y="68">GND</text>
<text x="125.4" y="70.5">RJ45-8PTH</text>
<text x="186.4" y="70.5">RJ45-8PTH</text>
<text x="59.8" y="74.8">U1</text>
<text x="188.3" y="94.9">VCC</text>
<text x="223.8" y="94.9">VCC</text>
<text x="97.9" y="101">P1-ROW-1</text>
<text x="97.9" y="106.1">P1-ROW-2</text>
<text x="97.9" y="103.5">P2-ROW-1</text>
<text x="186.8" y="106.1">CHAIR-1</text>
<text x="222.3" y="106.1">CHAIR-2</text>
<text x="97.9" y="111.2">P1-ROW-3</text>
<text x="97.9" y="108.6">P2-ROW-2</text>
<text x="97.9" y="113.7">P2-ROW-3</text>
<text x="186.8" y="108.6">CHAIR-1-SENSOR</text>
<text x="222.3" y="108.6">CHAIR-2-SENSOR</text>
<text x="97.9" y="116.2">P1-ROW-4</text>
<text x="97.9" y="118.8">P2-ROW-4</text>
<text x="174.1" y="116.2">CHAIR-1</text>
<text x="209.6" y="116.2">CHAIR-2</text>
<text x="97.9" y="121.3">P1-COL-1</text>
<text x="97.9" y="123.9">P2-COL-1</text>
<text x="186.8" y="121.3">GND</text>
<text x="188.3" y="125.4">VCC</text>
<text x="222.3" y="121.3">GND</text>
<text x="223.8" y="125.4">VCC</text>
<text x="97.9" y="126.4">P1-COL-2</text>
<text x="97.9" y="131.5">P1-COL-3</text>
<text x="97.9" y="128.9">P2-COL-2</text>
<text x="97.9" y="136.6">P1-COL-4</text>
<text x="97.9" y="134">P2-COL-3</text>
<text x="186.8" y="136.6">CHAIR-3</text>
<text x="222.3" y="136.6">CHAIR-4</text>
<text x="31.8" y="141.6">CHAIR-1</text>
<text x="97.9" y="141.6">P1-BLOCK-CLOCK</text>
<text x="97.9" y="139.1">P2-COL-4</text>
<text x="186.8" y="139.1">CHAIR-3-SENSOR</text>
<text x="222.3" y="139.1">CHAIR-4-SENSOR</text>
<text x="31.8" y="146.7">CHAIR-2</text>
<text x="31.8" y="144.2">CHAIR-1-SENSOR</text>
<text x="31.8" y="149.3">CHAIR-2-SENSOR</text>
<text x="97.9" y="146.7">P1-BLOCK-DATA</text>
<text x="97.9" y="144.2">P2-BLOCK-CLOCK</text>
<text x="97.9" y="149.3">P2-BLOCK-DATA</text>
<text x="174.1" y="146.7">CHAIR-3</text>
<text x="209.6" y="146.7">CHAIR-4</text>
<text x="31.8" y="151.8">CHAIR-3</text>
<text x="31.8" y="154.3">CHAIR-3-SENSOR</text>
<text x="97.9" y="151.8">P1-BARGRAPH-DATA</text>
<text x="97.9" y="154.3">P2-BARGRAPH-DATA</text>
<text x="186.8" y="151.8">GND</text>
<text x="222.3" y="151.8">GND</text>
<text x="31.8" y="156.9">CHAIR-4</text>
<text x="31.8" y="159.4">CHAIR-4-SENSOR</text>
<text x="97.9" y="156.9">P1-BARGRAPH-CLOCK</text>
<text x="97.9" y="162">P1-BARGRAPH-LATCH</text>
<text x="97.9" y="159.4">P2-BARGRAPH-CLOCK</text>
<text x="97.9" y="167">P1-BARGRAPH-CLEAR</text>
<text x="97.9" y="164.5">P2-BARGRAPH-LATCH</text>
<text x="97.9" y="169.6">P2-BARGRAPH-CLEAR</text>
<text x="59.8" y="184.8">ARDUINO-MEGAFULL</text>
<text x="42" y="192.4">GND</text>
</g>
<g font-size="2.1" fill="#808080">
<text x="135" y="18">1</text>
<text x="195.9" y="18">1</text>
<text x="135" y="20.5">2</text>
<text x="135" y="23">3</text>
<text x="195.9" y="20.5">2</text>
<text x="195.9" y="23">3</text>
<text x="135" y="25.6">4</text>
<text x="135" y="28.1">5</text>
<text x="195.9" y="25.6">4</text>
<text x="195.9" y="28.1">5</text>
<text x="135" y="35.7">8</text>
<text x="135" y="33.2">7</text>
<text x="135" y="30.7">6</text>
<text x="195.9" y="35.7">8</text>
<text x="195.9" y="33.2">7</text>
<text x="195.9" y="30.7">6</text>
<text x="135" y="48.4">1</text>
<text x="135" y="51">2</text>
<text x="135" y="53.5">3</text>
<text x="195.9" y="48.4">1</text>
<text x="195.9" y="51">2</text>
<text x="195.9" y="53.5">3</text>
<text x="135" y="56.1">4</text>
<text x="135" y="58.6">5</text>
<text x="195.9" y="56.1">4</text>
<text x="195.9" y="58.6">5</text>
<text x="135" y="63.7">7</text>
<text x="135" y="61.1">6</text>
<text x="195.9" y="63.7">7</text>
<text x="195.9" y="61.1">6</text>
<text x="135" y="66.2">8</text>
<text x="195.9" y="66.2">8</text>
<text x="53.9" y="77.8">VIN</text>
<text x="92.6" y="77.8">13</text>
<text x="51.5" y="80.3">5V@0</text>
<text x="51.5" y="82.9">5V@1</text>
<text x="62.1" y="81.5">5V</text>
<text x="62.1" y="84">5V</text>
<text x="62.1" y="78.9">VIN</text>
<text x="79.9" y="84">15(RX3)</text>
<text x="80.2" y="81.5">14(TX3)</text>
<text x="85.5" y="78.9">13</text>
<text x="92.6" y="82.9">15</text>
<text x="92.6" y="80.3">14</text>
<text x="51.5" y="85.4">5V@2</text>
<text x="53.1" y="88">3.3V</text>
<text x="62.1" y="86.5">5V</text>
<text x="62.1" y="89.1">3.3V</text>
<text x="79.9" y="89.1">17(RX2)</text>
<text x="80.2" y="86.5">16(TX2)</text>
<text x="92.6" y="85.4">16</text>
<text x="92.6" y="88">17</text>
<text x="50.3" y="93">RESET</text>
<text x="51.7" y="90.5">AREF</text>
<text x="54.8" y="95.6">A0</text>
<text x="62.1" y="94.1">RESET</text>
<text x="62.1" y="91.6">AREF</text>
<text x="79.9" y="94.1">19(RX1)</text>
<text x="80.2" y="91.6">18(TX1)</text>
<text x="92.6" y="90.5">18</text>
<text x="92.6" y="95.6">20</text>
<text x="92.6" y="93">19</text>
<text x="54.8" y="98.1">A1</text>
<text x="54.8" y="100.6">A2</text>
<text x="62.1" y="96.7">A0(RX0)</text>
<text x="62.1" y="99.2">A1(TX0)</text>
<text x="62.1" y="101.8">A2</text>
<text x="79.7" y="96.7">20(SDA)</text>
<text x="79.9" y="99.2">21(SCL)</text>
<text x="85.5" y="101.8">22</text>
<text x="92.6" y="100.6">22</text>
<text x="92.6" y="98.1">21</text>
<text x="54.8" y="103.2">A3</text>
<text x="54.8" y="105.7">A4</text>
<text x="62.1" y="104.3">A3</text>
<text x="62.1" y="106.8">A4</text>
<text x="85.5" y="104.3">23</text>
<text x="85.5" y="106.8">24</text>
<text x="92.6" y="103.2">23</text>
<text x="92.6" y="105.7">24</text>
<text x="181.5" y="103.2">1</text>
<text x="181.5" y="105.7">2</text>
<text x="217" y="103.2">1</text>
<text x="217" y="105.7">2</text>
<text x="54.8" y="108.3">A5</text>
<text x="54.8" y="110.8">A6</text>
<text x="54.8" y="113.3">A7</text>
<text x="62.1" y="109.4">A5</text>
<text x="62.1" y="111.9">A6</text>
<text x="85.5" y="109.4">25</text>
<text x="85.5" y="111.9">26</text>
<text x="92.6" y="108.3">25</text>
<text x="92.6" y="110.8">26</text>
<text x="92.6" y="113.3">27</text>
<text x="181.5" y="108.3">3</text>
<text x="181.5" y="110.8">4</text>
<text x="217" y="108.3">3</text>
<text x="217" y="110.8">4</text>
<text x="54.8" y="115.9">A8</text>
<text x="54.8" y="118.4">A9</text>
<text x="62.1" y="114.5">A7</text>
<text x="62.1" y="117">A8</text>
<text x="62.1" y="119.5">A9</text>
<text x="85.5" y="114.5">27</text>
<text x="85.5" y="117">28</text>
<text x="85.5" y="119.5">29</text>
<text x="92.6" y="115.9">28</text>
<text x="92.6" y="118.4">29</text>
<text x="53.6" y="121">A10</text>
<text x="53.6" y="123.5">A11</text>
<text x="62.1" y="122.1">A10</text>
<text x="62.1" y="124.6">A11</text>
<text x="85.5" y="122.1">30</text>
<text x="85.5" y="124.6">31</text>
<text x="92.6" y="121">30</text>
<text x="92.6" y="123.5">31</text>
<text x="53.6" y="126">A12</text>
<text x="53.6" y="128.6">A13</text>
<text x="53.6" y="131.1">A14</text>
<text x="62.1" y="127.2">A12</text>
<text x="62.1" y="129.7">A13</text>
<text x="85.5" y="127.2">32</text>
<text x="85.5" y="129.7">33</text>
<text x="92.6" y="126">32</text>
<text x="92.6" y="128.6">33</text>
<text x="92.6" y="131.1">34</text>
<text x="53.6" y="133.7">A15</text>
<text x="56.2" y="136.2">0</text>
<text x="62.1" y="132.2">A14</text>
<text x="62.1" y="134.8">A15</text>
<text x="62.1" y="137.3">0(RX0)</text>
<text x="85.5" y="132.2">34</text>
<text x="85.5" y="134.8">35</text>
<text x="85.5" y="137.3">36</text>
<text x="92.6" y="133.7">35</text>
<text x="92.6" y="136.2">36</text>
<text x="181.5" y="133.7">1</text>
<text x="181.5" y="136.2">2</text>
<text x="217" y="133.7">1</text>
<text x="217" y="136.2">2</text>
<text x="56.2" y="138.7">1</text>
<text x="56.2" y="141.3">2</text>
<text x="56.2" y="143.8">3</text>
<text x="62.1" y="139.9">1(TX0)</text>
<text x="62.1" y="142.4">2</text>
<text x="85.5" y="139.9">37</text>
<text x="85.5" y="142.4">38</text>
<text x="92.6" y="138.7">37</text>
<text x="92.6" y="141.3">38</text>
<text x="92.6" y="143.8">39</text>
<text x="181.5" y="138.7">3</text>
<text x="181.5" y="141.3">4</text>
<text x="217" y="138.7">3</text>
<text x="217" y="141.3">4</text>
<text x="56.2" y="146.4">4</text>
<text x="56.2" y="148.9">5</text>
<text x="62.1" y="144.9">3</text>
<text x="62.1" y="147.5">4</text>
<text x="85.5" y="147.5">40</text>
<text x="85.5" y="144.9">39</text>
<text x="92.6" y="146.4">40</text>
<text x="92.6" y="148.9">41</text>
<text x="56.2" y="151.4">6</text>
<text x="56.2" y="154">7</text>
<text x="62.1" y="150">5</text>
<text x="62.1" y="152.6">6</text>
<text x="62.1" y="155.1">7</text>
<text x="85.5" y="150">41</text>
<text x="85.5" y="152.6">42</text>
<text x="85.5" y="155.1">43</text>
<text x="92.6" y="151.4">42</text>
<text x="92.6" y="154">43</text>
<text x="55.1" y="161.6">10</text>
<text x="56.2" y="156.5">8</text>
<text x="56.2" y="159.1">9</text>
<text x="62.1" y="157.6">8</text>
<text x="62.1" y="160.2">9</text>
<text x="85.5" y="157.6">44</text>
<text x="85.5" y="160.2">45</text>
<text x="92.6" y="156.5">44</text>
<text x="92.6" y="159.1">45</text>
<text x="92.6" y="161.6">46</text>
<text x="55.1" y="164.1">11</text>
<text x="55.1" y="166.7">12</text>
<text x="62.1" y="162.7">10</text>
<text x="62.1" y="165.3">11</text>
<text x="62.1" y="167.8">12</text>
<text x="85.5" y="162.7">46</text>
<text x="85.5" y="165.3">47</text>
<text x="85.5" y="167.8">48</text>
<text x="92.6" y="164.1">47</text>
<text x="92.6" y="166.7">48</text>
<text x="49.3" y="169.2">GND@0</text>
<text x="49.3" y="171.8">GND@1</text>
<text x="62.1" y="170.3">GND</text>
<text x="62.1" y="172.9">GND</text>
<text x="85.5" y="172.9">50</text>
<text x="85.5" y="170.3">49</text>
<text x="92.6" y="171.8">50</text>
<text x="92.6" y="169.2">49</text>
<text x="49.3" y="179.4">GND@4</text>
<text x="49.3" y="174.3">GND@2</text>
<text x="49.3" y="176.8">GND@3</text>
<text x="62.1" y="175.4">GND</text>
<text x="62.1" y="177.9">GND</text>
<text x="85.5" y="177.9">52</text>
<text x="85.5" y="175.4">51</text>
<text x="92.6" y="179.4">53</text>
<text x="92.6" y="176.8">52</text>
<text x="92.6" y="174.3">51</text>
<text x="62.1" y="180.5">GND</text>
<text x="85.5" y="180.5">53</text>
</g>
</svg>
